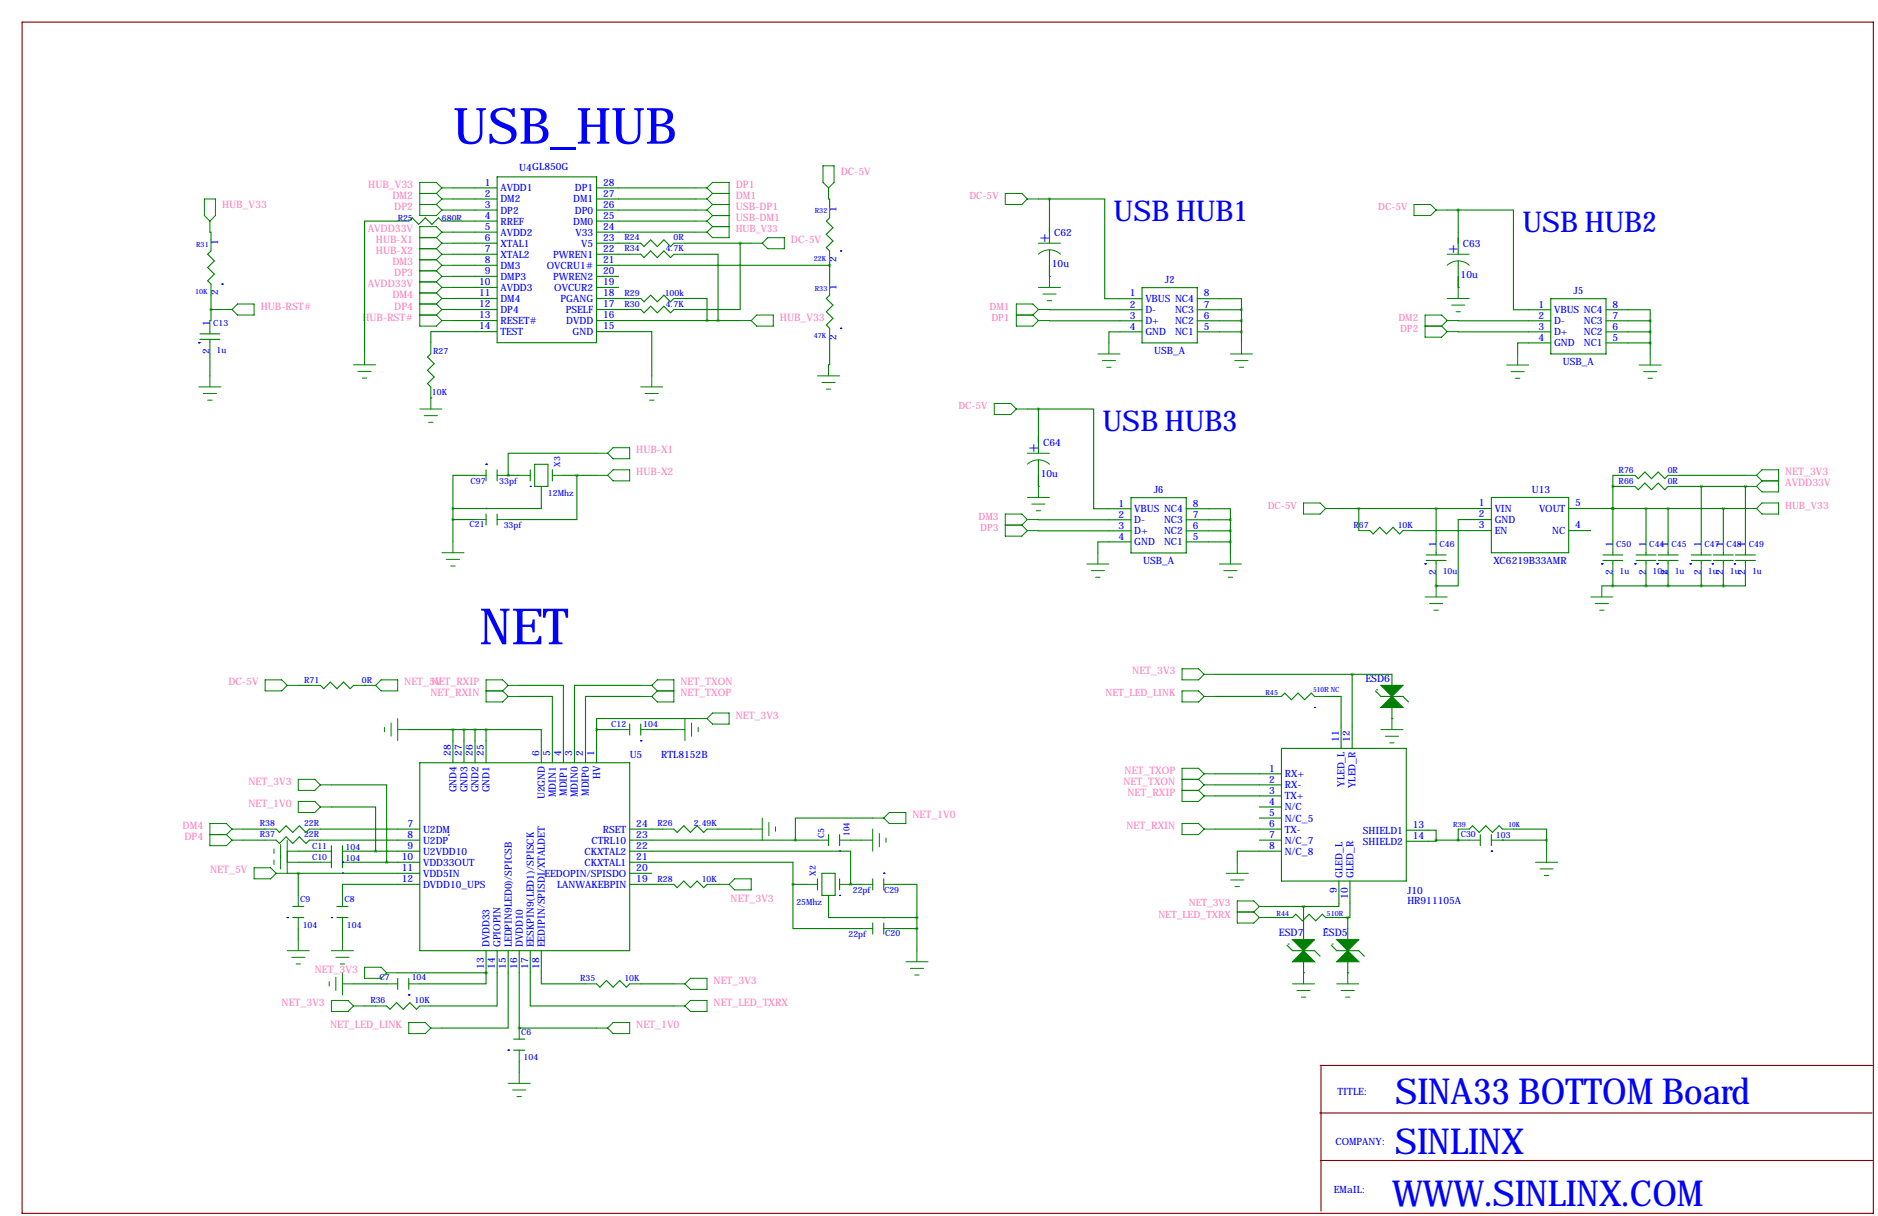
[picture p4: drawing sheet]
<svg xmlns="http://www.w3.org/2000/svg" width="432mm" height="279mm" viewBox="0 0 432 279" stroke-linecap="round" stroke-linejoin="round" font-family="sans-serif">
<path d="M5.1 5.1h425.6v273.7h-425.6zM303.4 255.7h127M303.5 244.8h127M303.7 245.1v33.2M303.6 266.6h127" fill="none" stroke="#800000" stroke-width=".25"/>
<g fill="none" stroke="#008000" stroke-width=".25">
<path d="M48.3 53.3h.2v1.8M48.5 57.7l-.7 .7 1.5 1.5-1.5 1.6 1.5 1.5-1.5 1.5 .7 .8M91.4 50.8h-7.6v30.5M94 50.8l.7-.8 1.6 1.6 1.5-1.6 1.5 1.6 1.5-1.6 .8 .8M104.1 43.2h10.2M104.1 45.7h10.2M104.1 48.3h10.2M104.1 50.8h10.2M104.1 53.3h10.2M104.1 55.9h10.2M104.1 58.4h10.2M114.3 40.6h22.9v38.1h-22.9z"/>
<path d="M137.2 43.2h22.8M137.2 45.7h22.8M137.2 48.3h22.8M137.2 50.8h22.8M137.2 53.3h22.8M137.2 55.9h7.6M137.2 58.4h7.6M147.3 55.9l.8 .7 1.5-1.5 1.5 1.5 1.6-1.5 1.5 1.5 .7-.7M147.3 58.4l.8 .8 1.5-1.5 1.5 1.5 1.6-1.5 1.5 1.5 .7-.8M157.5 58.4h7.6v15.3M157.5 55.9h15.2M170.2 55.9v15.2h-12.7"/>
<path d="M190.5 45.7h.3v1.8M190.8 50l-.8 .8 1.5 1.5-1.5 1.5 1.5 1.6-1.5 1.5 .8 .8M238.8 45.7h2.5M241.3 45.7h12.7v22.9h8.6M241.3 45.7v10.2M241.3 57.4v6.1M332.7 48.3h2.6M335.3 48.3h12.7v22.9h8.6M335.3 48.3v10.1M335.3 59.9v6.1M46 78h4.5M46 76.7h4.5"/>
<path d="M48.3 76.2v.5M48.3 78v.7M48.5 71.1v2.6h-.2M48.5 71.1h2.3M48.5 67.8v3.3M104.1 61h10.2M104.1 63.5h10.2M104.1 66h10.2M104.1 68.6h10.2M104.1 71.1h10.2M104.1 73.7h10.2M114.3 76.2h-15.2v2.5"/>
<path d="M137.2 76.2h12.7v10.2M137.2 61h53.6M137.2 63.5h5M137.2 66h5M137.2 68.6h7.6M137.2 71.1h7.6M137.2 73.7h33M147.3 68.6l.8 .7 1.5-1.5 1.5 1.5 1.6-1.5 1.5 1.5 .7-.7M147.3 71.1l.8 .8 1.5-1.5 1.5 1.5 1.6-1.5 1.5 1.5 .7-.8M157.5 68.6h5.1v5.1M190.8 78v5.8h-.3M190.8 67.8l-.8 .8 1.5 1.5-1.5 1.5 1.5 1.6-1.5 1.5 .8 .7"/>
<path d="M190.8 60.2v5.1M241.3 71.1l21.3 .1M241.3 73.7h21.3M241.3 63.5h.1M262.6 76.3h-7.6v2.5M262.6 66.1h12.7v12.7h-12.7zM275.3 68.6h10.1v2.6M275.3 71.2h10.1M275.3 73.7h10.1M275.3 76.3h10.1M285.4 71.2v7.6M335.3 73.7h21.3"/>
<path d="M335.3 76.2l21.3 .1M335.3 66h.1M356.6 78.8h-7.7v2.5M356.6 68.6h12.7v12.7h-12.7zM369.3 71.2h10.1v2.5M369.3 78.8h10.1M369.3 73.7h10.1M369.3 76.3h10.1M379.4 73.7v7.6M48.3 81.3v5.1M99.1 91.4h.1M99.1 81.3l-.8 .7 1.5 1.6-1.5 1.5 1.5 1.5-1.5 1.5 .8 .8"/>
<path d="M236.2 94h2.6M238.8 94h12.7v22.9h8.5M238.8 94v10.1M104.1 116.8v7.7M104.1 119.4h5.1M109.2 109.2h-5.1v7.6M111.8 107.9v2.6M111.8 118.1v2.6M114.3 107.9v2.6M114.3 118.1v2.6M116.8 109.2h.1M116.8 109.2h2.6"/>
<path d="M121.9 107.9v2.6M122.9 106.7h3.1v5.1h-3.1zM124.5 111.8v5h-20.4M127 107.9v2.6M129.5 109.2h7.7M132.6 109.2v10.2h-15.8M137.2 104.1h-20.4v5.1M238.8 119.4h21.2M238.8 111.8h.1M238.8 105.7v6.1M260 114.4h12.7v12.7h-12.7zM272.7 116.9h10.2v2.5"/>
<path d="M272.7 119.4h10.2M282.9 119.4v7.7M307.3 116.8h35.6M312.4 116.8v5.1M330.2 116.8v7.7M342.9 119.4h-7.6v15.2h-5.1M342.9 114.3h17.8v12.7h-17.8zM360.7 116.8h40.6M370.8 116.8h.1M370.8 111.8h2.6M370.8 111.8v12.7M373.4 109.2h-2.6v2.6"/>
<path d="M375.9 111.8l.8 .7 1.5-1.5 1.5 1.5 1.6-1.5 1.5 1.5 .7-.7M375.9 109.2l.8 .8 1.5-1.5 1.5 1.5 1.6-1.5 1.5 1.5 .7-.8M378.5 116.8v7.7M383.5 116.8v7.7M386.1 111.8h15.2M386.1 109.2h15.2M391.2 111.8v12.7M396.2 116.8v7.7M401.3 111.8h.1M401.3 111.8v12.7M238.8 121.9l21.2 .1M260 124.5h-7.6v2.6"/>
<path d="M272.7 122h10.2M272.7 124.5h10.2M315 121.9l.7 .8 1.5-1.5 1.6 1.5 1.5-1.5 1.5 1.5 .8-.8M325.1 121.9h17.8M327.9 128.8h4.6M327.9 127.5h4.6M330.2 134.6h.1M330.2 127v.5M330.2 128.8v.7M330.2 132.1v2.5M360.7 121.9h5.1M368.3 134.6h27.9"/>
<path d="M368.6 128.8h4.5M368.6 127.5h4.5M370.8 127v.5M370.8 128.8v.7M370.8 132.1v2.5M376.2 128.8h4.5M376.2 127.5h4.5M378.5 127v.5M378.5 128.8v.7M378.5 132.1v2.5M381.3 128.8h4.5M381.3 127.5h4.5"/>
<path d="M383.5 127v.5M383.5 128.8v.7M383.5 132.1v2.5M388.9 128.8h4.5M388.9 127.5h4.5M391.2 127v.5M391.2 128.8v.7M391.2 132.1v2.5M394 128.8h4.5M394 127.5h4.5M396.2 127v.5M396.2 128.8v.7"/>
<path d="M396.2 132.1v2.5M399 128.8h4.6M399 127.5h4.6M401.3 132.1v2.5h-5.1M401.3 127v.5M401.3 128.8v.7M68.6 157.5h2.5M73.7 157.5l.7 .7 1.5-1.5 1.6 1.5 1.5-1.5 1.5 1.5 .8-.7M83.8 157.5h.1M119.4 157.5h10.1v17.8M147.3 157.5h-15.2v17.8M279.4 154.9h40.6v2.6"/>
<path d="M310.9 154.9v17.1M316.2 158.8l1.3 1.2h5.1l1.2 1.3M316.5 158.5h.1M94 167.6h17.8M96.5 175.3h48.3v43.1h-48.3zM104.1 167.6v7.7M106.7 167.6v7.7M109.2 167.6v7.7M111.8 167.6h12.7v7.7M111.8 167.6v7.7M119.4 160h7.6v15.3M137.2 167.6v7.7"/>
<path d="M137.2 167.6h5M144.8 166.4v2.5M147.3 160h-12.7v15.3M147.3 166.4v2.5M149.9 167.6h5M160 165.1h-22.8v2.5M279.4 177.8h15.2M279.4 160h12.7M294.6 172h28.7v30.4h-28.7zM294.6 160l.8-.7 1.5 1.5 1.5-1.5 1.6 1.5 1.5-1.5 .8 .7M304.8 160h3.6v12M320 165.1h.1"/>
<path d="M320 162.6v2.5M55.9 190.5h5.1M55.9 193h5.1M63.5 193l.8 .8 1.5-1.5 1.5 1.5 1.5-1.5 1.6 1.5 .7-.8M63.5 190.5l.8 .8 1.5-1.6 1.5 1.6 1.5-1.6 1.6 1.6 .7-.8M68.6 195.6h5.1M68.6 198.1h5.1M73.7 190.5h22.8M73.7 193h22.8M76.2 180.3h12.7v17.8M76.2 185.4h10.2v10.2M76.2 194.3v5.1"/>
<path d="M78.7 194.3v5.1M81.3 195.6h15.2M81.3 198.1h15.2M144.8 195.6h50.8v7.6M144.8 198.1h37.5v5.1M144.8 190.5h7.6M144.8 193h43.2M154.9 190.5l.8 .8 1.5-1.6 1.5 1.6 1.6-1.6 1.5 1.6 .8-.8M165.1 190.5h7.6M190.5 191.8v2.5M193 191.8v2.5M195.6 193h2.5"/>
<path d="M200.7 188h-17.8v5M279.4 190.5h15.2M279.4 180.3h15.2M279.4 182.9h15.2M289.6 193h5M289.6 185.4h5M289.6 188h5M294.6 195.6h-10.1v2.5M323.3 190.8h6.9v2.2M330.2 193v.3h-6.9M330.2 193h7.6M335.3 190.5v2.5"/>
<path d="M337.8 190.5l.8-.8 1.5 1.6 1.5-1.6 1.6 1.6 1.5-1.6 .7 .8M340.4 191.8v2.5M342.9 191.8v2.5M345.4 193h10.2M348 190.5h7.6v2.5M355.6 193v2.6M66 200.7h30.5M67.3 210.8h2.5M67.3 208.3h2.5M68.6 200.7v5M68.6 213.4v2.5M77.5 210.8h2.5"/>
<path d="M77.5 208.3h2.5M78.7 213.4v2.5M96.5 203.2h-17.8v2.5M111.8 218.4v5.1M114.3 218.4v12.7h-15.2M116.8 218.4v17.8h-15.2M119.4 218.4v17.8M121.9 218.4v12.7h33M124.5 218.4v7.7h10.1M144.8 200.7h5.1M144.8 203.2h7.6M154.9 203.2l.8 .8 1.5-1.6 1.5 1.6 1.6-1.6 1.5 1.6 .8-.8"/>
<path d="M165.1 203.2h.1M182.3 203.2v10.2h15.8M182.3 203.2h3.1M188 201.9v2.6M189 200.7h3v5h-3zM190.5 205.7v5.1h20.3M193 201.9v2.6M195.6 203.2h.1M195.6 203.2h2.5M200.7 201.9v2.6M200.7 212.1v2.5M203.2 201.9v2.6"/>
<path d="M203.2 212.1v2.5M205.7 203.2h5.1v7.6M205.7 213.4h5.1M210.8 210.8v7.6M292.1 210.8h2.5M292.1 208.3h7.6M295.9 217.2l1.3 1.2h5.1l1.2 1.3M296.2 216.9h.1M297.2 210.8l.7-.7 1.6 1.5 1.5-1.5 1.5 1.5 1.5-1.5 .8 .7M299.7 208.3v7.6M306.1 217.2l1.2 1.2h5.1l1.3 1.3M306.3 216.9h.1"/>
<path d="M307.3 210.8h2.6M307.8 202.4v5.9h-8.1M309.9 210.8v5.1M310.4 202.4v8.4h-.5M81.3 226.1h7.6M83.8 231.1h2.6M88.9 231.1l.8 .8 1.5-1.5 1.5 1.5 1.5-1.5 1.6 1.5 .7-.8M91.4 224.8v2.5M91.4 223.5h20.4M94 224.8v2.5M111.8 223.5h.1M111.8 223.5v2.6h-15.3"/>
<path d="M118.1 238.8h2.5M119.4 236.2h.1M119.4 236.2h17.8M137.2 226.1l.7 .7 1.5-1.5 1.6 1.5 1.5-1.5 1.5 1.5 .8-.7M147.3 226.1h7.6M299.7 223.5h.1M299.7 221v2.5M309.9 223.5h.1M309.9 221v2.5M118.1 241.3h2.5M119.4 243.8v2.6"/>
</g>
<g fill="none" stroke="#00f" stroke-width=".25">
<path d="M193.3 57.7h.1M45.7 78.7h.1M51.1 65.3h.1M193.3 75.4h.1M111.8 116.8h.1M111.8 106.7h.1M121.9 111.8h.1M327.7 129.5h.1M368.3 129.5h.1M375.9 129.5h.1M381 129.5h.1M388.6 129.5h.1"/>
<path d="M393.7 129.5h.1M398.8 129.5h.1M147.3 170.2h.1M302.3 162.6h.1M78.7 198.1h.1M103.1 191.9h.1M193 195.6h.1M342.9 195.6h.1M345.4 193h.1M66 210.8h.1M76.2 210.8h.1M78.7 200.7h.1"/>
<path d="M193 205.7h.1M203.2 210.8h.1M203.2 200.7h.1M304.8 213.4h.1M94 228.6h.1M116.8 241.3h.1"/>
</g>
<g fill="none" stroke="#008000" stroke-width=".23">
<path d="M189.2 38.1h2.6v3.8l-1.3 1.3-1.3-1.3zM47 45.7h2.5v3.8l-1.2 1.3-1.3-1.3zM48.3 50.8v2.5M48.5 55.1v2.6M91.4 50.8h2.6M96.5 47h3.8M96.5 44.4h3.8M96.5 59.7h3.8M96.5 54.6h3.8M96.5 57.2h3.8M100.3 44.4l1.3 1.3M100.3 47l1.3 1.3"/>
<path d="M100.3 59.7l1.3 1.3M100.3 54.6l1.3 1.3M100.3 57.2l1.3 1.2M101.6 55.9h2.5M101.6 58.4h2.5M101.6 50.8h2.5M101.6 53.3l-1.3-1.2h-3.8v22.8h3.8l1.3-1.2M101.6 45.7h2.5M101.6 48.3h2.5M101.6 43.2l-1.3-1.3h-3.8v7.6h3.8l1.3-1.2M101.6 43.2h2.5M101.6 45.7l-1.3 1.3"/>
<path d="M101.6 43.2l-1.3 1.2M101.6 53.3h2.5M101.6 53.3l-1.3 1.3M101.6 55.9l-1.3 1.3M101.6 58.4l-1.3 1.3M144.8 55.9h2.5M144.8 58.4h2.5M154.9 55.9h2.6M154.9 58.4h2.6M160 50.8h2.6M160 45.7h2.6M160 48.3h2.6"/>
<path d="M160 43.2h2.6M160 53.3h2.6M162.6 43.2l1.2-1.3h3.8v12.7h-3.8l-1.2-1.3M162.6 50.8l1.2 1.3M162.6 48.3l1.2 1.2M162.6 45.7l1.2 1.3M162.6 43.2l1.2 1.2M163.8 47h3.8M163.8 44.4h3.8M163.8 49.5h3.8M163.8 52.1h3.8M163.8 49.5l-1.2 1.3"/>
<path d="M163.8 47l-1.2 1.3M163.8 44.4l-1.2 1.3M163.8 52.1l-1.2 1.2M172.7 55.9h2.6M176.5 54.6h3.8v2.6h-3.8l-1.2-1.3zM190.5 43.2v2.5M190.8 47.5v2.5M190.8 57.7v2.5M231.1 44.4h3.8l1.3 1.3-1.3 1.3h-3.8zM236.2 45.7h2.6M238.8 55.9h5M238.8 58.4a3.7 3.7 0 0 1 5 0"/>
<path d="M325.1 47h3.8l1.3 1.3-1.3 1.2h-3.8zM330.2 48.3h2.5M332.7 58.4h5.1M48.3 73.7v2.5M48.3 78.7v2.6M48.5 65.3v2.5M50.8 71.1h2.5M53.3 71.1l1.3-1.3h3.8v2.6h-3.8zM96.5 72.4h3.8M96.5 69.8h3.8M96.5 62.2h3.8M96.5 64.8h3.8"/>
<path d="M96.5 67.3h3.8M99.1 78.7v2.6M100.3 62.2l1.3 1.3M100.3 67.3l1.3 1.3M100.3 69.8l1.3 1.3M100.3 64.8l1.3 1.2M100.3 72.4l1.3 1.3M101.6 68.6h2.5M101.6 71.1h2.5M101.6 73.7h2.5M101.6 66h2.5M101.6 61h2.5"/>
<path d="M101.6 61l-1.3 1.2M101.6 63.5h2.5M101.6 63.5l-1.3 1.3M101.6 68.6l-1.3 1.2M101.6 71.1l-1.3 1.3M101.6 66l-1.3 1.3M144.8 68.6h2.5M144.8 71.1h2.5M154.9 68.6h2.6M154.9 71.1h2.6M170.2 73.7h2.5M172.7 73.7l1.3-1.3h3.8v2.5h-3.8z"/>
<path d="M190.8 65.3v2.5M190.8 75.4v2.6M233.7 72.4h3.8M237.5 72.4l1.3 1.3M238.8 71.1h2.5M238.8 71.1l-1.3 1.3M238.8 73.7h2.5M238.8 71.1l-1.3-1.3h-3.8v5.1h3.8l1.3-1.2M238.8 66h5M239.8 67.6h3M240.8 69.1h1M241.3 63.5v2.5"/>
<path d="M255 78.8v2.5M285.4 78.8v2.5M327.7 74.9h3.8M331.5 74.9l1.2 1.3M332.7 68.6h5.1M332.7 73.7h2.6M332.7 73.7l-1.2-1.3h-3.8v5.1h3.8l1.2-1.3M332.7 76.2h2.6M332.7 73.7l-1.2 1.2M332.8 60.9a3.7 3.7 0 0 1 5 .1M333.8 70.1h3M334.8 71.6h1"/>
<path d="M335.3 66v2.6M45.7 88.9h5.1M46.7 90.4h3.1M47.8 91.9h1M48.3 86.4v2.5M81.3 83.8h5.1M82.3 85.3h3M83.3 86.9h1M83.8 81.3v2.5M96.5 94h5.1M97.5 95.5h3.1M98.6 97h1"/>
<path d="M99.1 88.9v5.1M147.3 88.9h5.1M148.3 90.4h3.1M149.4 91.9h1M149.9 86.4v2.5M188 86.4h5M189 87.9h3M190 89.4h1M190.5 83.8v2.6M228.6 92.7h3.8l1.3 1.3-1.3 1.2h-3.8zM233.7 94h2.5M252.4 81.3h5.1"/>
<path d="M253.4 82.9h3.1M254.5 84.4h1M282.9 81.3h5.1M283.9 82.9h3.1M284.9 84.4h1.1M346.4 83.9h5.1M347.4 85.4h3.1M348.4 86.9h1.1M348.9 81.3v2.6M376.9 83.9h5.1M377.9 85.4h3M378.9 86.9h1"/>
<path d="M379.4 81.3v2.6M109.2 119.4h2.6M109.2 109.2h2.6M114.3 119.4h2.5M114.3 109.2h2.5M119.4 109.2h2.5M127 109.2h2.5M137.2 104.1h2.5M137.2 109.2h2.5M139.7 104.1l1.3-1.2h3.8v2.5h-3.8zM139.7 109.2l1.3-1.3h3.8v2.6h-3.8zM236.2 104.1h5.1"/>
<path d="M236.2 119.4h2.6M236.2 119.4l-1.3-1.3h-3.8v5.1h3.8l1.3-1.3M236.2 119.4l-1.3 1.3M236.2 114.3h5.1M236.2 106.7a3.7 3.7 0 0 1 5.1 0M237.2 115.8h3.1M238.3 117.3h1M238.8 111.8v2.5M299.7 115.6h3.8l1.3 1.2-1.3 1.3h-3.8zM304.8 116.8h2.5M373.4 109.2h2.5M373.4 111.8h2.5"/>
<path d="M383.5 109.2h2.6M383.5 111.8h2.6M401.3 109.2h2.6M401.3 111.8h2.6M401.3 116.8h2.6M403.9 109.2l1.2-1.3h3.8v5.1h-3.8l-1.2-1.2M403.9 109.2l1.2 1.3M405.1 115.6h3.8v2.5h-3.8l-1.2-1.3zM405.1 110.5h3.8M405.1 110.5l-1.2 1.3M101.6 127h5.1M102.6 128.5h3.1"/>
<path d="M103.6 130h1M104.1 124.5v2.5M231.1 120.7h3.8M234.9 120.7l1.3 1.2M236.2 121.9h2.6M249.9 129.6h5.1M250.9 131.1h3M251.9 132.6h1M252.4 127.1v2.5M280.4 129.6h5M281.4 131.1h3M282.4 132.6h1"/>
<path d="M282.9 127.1v2.5M312.4 121.9h2.6M322.6 121.9h2.5M327.7 137.2h5M328.7 138.7h3M330.2 124.5v2.5M330.2 129.5v2.6M330.2 134.6v2.6M365.8 137.2h5M366.8 138.7h3M368.3 134.6v2.6M370.8 124.5v2.5"/>
<path d="M370.8 129.5v2.6M378.5 124.5v2.5M378.5 129.5v2.6M383.5 124.5v2.5M383.5 129.5v2.6M391.2 124.5v2.5M391.2 129.5v2.6M396.2 124.5v2.5M396.2 129.5v2.6M401.3 124.5v2.5M401.3 129.5v2.6M61 156.2h3.8l1.2 1.3-1.2 1.3h-3.8z"/>
<path d="M66 157.5h2.6M71.1 157.5h2.6M81.3 157.5h5.1M87.6 156.2h3.8v2.6h-3.8l-1.2-1.3zM111.8 158.8h3.8M115.6 158.8l1.2 1.2M116.8 157.5h2.6M116.8 157.5l-1.2-1.3h-3.8v5.1h3.8l1.2-1.3M116.8 157.5l-1.2 1.3M147.3 157.5h2.6M149.9 157.5l1.2-1.3h3.8v5.1h-3.8l-1.2-1.3M149.9 157.5l1.2 1.3"/>
<path d="M151.1 158.8h3.8M151.1 158.8l-1.2 1.2M271.8 158.8h3.8l1.3 1.2-1.3 1.3h-3.8zM271.8 153.7h3.8l1.3 1.2-1.3 1.3h-3.8zM276.9 154.9h2.5M329.7 140.2h1M367.8 140.2h1M68.6 179.1h3.8l1.3 1.2-1.3 1.3h-3.8zM88.4 167.1v1M89.9 166.1v3.1M91.4 167.6h2.6M91.4 165.1v5.1"/>
<path d="M116.8 160h2.6M142.2 167.6h2.6M147.3 167.6h2.6M147.3 160h2.6M154.9 167.6h2.6M157.5 165.1v5.1M159 166.1v3.1M160 165.1h2.6M160.5 167.1v1M163.8 163.8h3.8v2.6h-3.8l-1.2-1.3zM271.8 179.1h3.8M275.6 179.1l1.3 1.2"/>
<path d="M276.9 160h2.5M276.9 177.8l-1.3-1.3h-3.8v7.6h3.8l1.3-1.2M276.9 177.8h2.5M276.9 177.8l-1.3 1.3M292.1 160h2.5M302.3 160h2.5M317.5 167.6h5.1M318.5 169.2h3.1M319.5 170.7h1M320 165.1v2.5M48.3 191.8h3.8M52.1 191.8l1.2 1.2"/>
<path d="M53.3 190.5h2.6M53.3 193h2.6M53.3 190.5l-1.2-1.3h-3.8v5.1h3.8l1.2-1.3M53.3 190.5l-1.2 1.3M58.4 199.4h3.8l1.3 1.3-1.3 1.2h-3.8zM61 190.5h2.5M61 193h2.5M63 195.1v1M63 197.6v1M64.5 194.1v5.5M66 198.1h2.6M66 195.6h2.6"/>
<path d="M66 193v7.7h-2.5M68.6 184.1h3.8l1.3 1.3-1.3 1.3h-3.8zM71.1 190.5h2.6M71.1 193h2.6M73.7 198.1h2.5M73.7 195.6h2.5M73.7 180.3h2.5M73.7 185.4h2.5M78.7 198.1h2.6M78.7 195.6h2.6M152.4 190.5h2.5M162.6 190.5h2.5"/>
<path d="M172.7 190.5h2.6M175.3 188v5M176.8 189v3M178.3 190v1M188 193h2.5M193 193h2.6M198.1 193h2.6M200.7 190.5v5.1M200.7 188h2.5M202.2 191.5v3.1M203.2 188l1.3-1.3h3.8v2.5h-3.8zM203.7 192.5v1"/>
<path d="M271.8 189.2h3.8l1.3 1.3-1.3 1.3h-3.8zM271.8 181.6h3.8M275.6 181.6l1.3 1.3M276.9 190.5h2.5M276.9 180.3h2.5M276.9 180.3l-1.3 1.3M276.9 182.9h2.5M284.5 198.1v2.6M335.3 190.5h2.5M337.8 193h2.6M342.9 193h2.5M345.4 190.5h2.6"/>
<path d="M353.1 198.1h5M354.1 199.6h3M355.6 195.6v2.5M66 218.4h5.1M67.1 220h3M68.6 205.7v2.6M68.6 210.8v2.6M68.6 215.9v2.5M76.2 218.4h5.1M77.2 220h3.1M78.7 205.7v2.6M78.7 210.8v2.6"/>
<path d="M78.7 215.9v2.5M152.4 203.2h2.5M162.6 203.2h5M168.9 201.9h3.8v2.6h-3.8l-1.3-1.3zM185.4 203.2h2.6M193 203.2h2.6M198.1 203.2h2.6M198.1 213.4h2.6M203.2 203.2h2.5M203.2 213.4h2.5M210.8 218.4v2.6M281.9 200.7h5.1"/>
<path d="M283 202.2h3M284 203.7h1M284.5 209.5h3.8M288.3 209.5l1.3 1.3M289.6 210.8h2.5M289.6 208.3l-1.3-1.3h-3.8v5.1h3.8l1.3-1.3M289.6 208.3h2.5M289.6 208.3l-1.3 1.2M294.6 210.8h2.6M304.8 210.8h2.5M355.1 201.2h1M68.1 221.5h1"/>
<path d="M75.7 225.6v1M76.2 229.9h3.8l1.3 1.2-1.3 1.3h-3.8zM77.2 224.5v3.1M78.2 221.5h1M78.7 226.1h2.6M78.7 223.5v5.1M81.3 231.1h2.5M83.8 222.2h3.8l1.3 1.3-1.3 1.3h-3.8zM86.4 231.1h2.5M88.9 226.1h2.5M88.9 223.5h2.5M94 226.1h2.5"/>
<path d="M94 234.9h3.8l1.3 1.3-1.3 1.3h-3.8zM96.5 231.1h2.6M99.1 236.2h2.5M119.4 236.2v2.6M134.6 226.1h2.6M137.2 236.2h2.5M139.7 236.2l1.3-1.3h3.8v2.6h-3.8zM144.8 226.1h2.5M154.9 226.1h2.6M154.9 231.1h2.6M157.5 231.1l1.2-1.2h3.9v2.5h-3.9zM158.7 224.8h3.9v2.5h-3.9l-1.2-1.2z"/>
<path d="M208.3 221h5.1M209.3 222.5h3M210.3 224h1M297.2 226.1h5.1M298.2 227.6h3M299.2 229.1h1M299.7 223.5v2.6M307.3 226.1h5.1M308.4 227.6h3M309.4 229.1h1M309.9 223.5v2.6M116.8 248.9h5.1"/>
<path d="M117.9 250.4h3M118.9 252h1M119.4 241.3v2.5M119.4 246.4v2.5"/>
</g>
<g fill="#008000" stroke="#008000" stroke-width=".25">
<path d="M307.3 221l2.6-2.6 2.5 2.6z"/>
<path d="M307.3 215.9h5.1l-2.5 2.5z"/>
<path d="M317.5 162.6l2.5-2.6 2.6 2.6z"/>
<path d="M317.5 157.5h5.1l-2.6 2.5z"/>
<path d="M299.7 218.4l2.6 2.6h-5.1z"/>
<path d="M297.2 215.9h5.1l-2.6 2.5z"/>
</g>
<path d="M104.1 167.6a.05 .05 0 0 0 .1 0 .05 .05 0 0 0-.1 0zM111.7 167.6a.05 .05 0 0 0 .1 0 .05 .05 0 0 0-.1 0zM137.1 167.6a.05 .05 0 0 0 .1 0 .05 .05 0 0 0-.1 0zM111.7 223.5a.05 .05 0 0 0 .1 0 .05 .05 0 0 0-.1 0zM285.4 71.2a.05 .05 0 0 0 .1 0 .05 .05 0 0 0-.1 0zM285.4 73.7a.05 .05 0 0 0 .1 0 .05 .05 0 0 0-.1 0zM285.4 76.3a.05 .05 0 0 0 .1 0 .05 .05 0 0 0-.1 0zM238.7 94a.05 .05 0 0 0 .1 0 .05 .05 0 0 0-.1 0zM162.5 73.7a.05 .05 0 0 0 .1 0 .05 .05 0 0 0-.1 0zM104.1 119.4a.05 .05 0 0 0 .1 0 .05 .05 0 0 0-.1 0zM104.1 116.8a.05 .05 0 0 0 .1 0 .05 .05 0 0 0-.1 0zM116.8 109.2a.05 .05 0 0 0 .1 0 .05 .05 0 0 0-.1 0zM132.6 109.2a.05 .05 0 0 0 .1 0 .05 .05 0 0 0-.1 0zM190.7 61a.05 .05 0 0 0 .1 0 .05 .05 0 0 0-.1 0zM378.4 116.8a.05 .05 0 0 0 .1 0 .05 .05 0 0 0-.1 0zM383.5 116.8a.05 .05 0 0 0 .1 0 .05 .05 0 0 0-.1 0zM378.4 134.6a.05 .05 0 0 0 .1 0 .05 .05 0 0 0-.1 0zM370.8 116.8a.05 .05 0 0 0 .1 0 .05 .05 0 0 0-.1 0zM391.1 111.8a.05 .05 0 0 0 .1 0 .05 .05 0 0 0-.1 0zM383.5 134.6a.05 .05 0 0 0 .1 0 .05 .05 0 0 0-.1 0zM391.1 134.6a.05 .05 0 0 0 .1 0 .05 .05 0 0 0-.1 0zM396.2 116.8a.05 .05 0 0 0 .1 0 .05 .05 0 0 0-.1 0zM396.2 134.6a.05 .05 0 0 0 .1 0 .05 .05 0 0 0-.1 0zM370.8 116.8a.05 .05 0 0 0 .1 0 .05 .05 0 0 0-.1 0zM370.8 134.6a.05 .05 0 0 0 .1 0 .05 .05 0 0 0-.1 0zM86.3 195.6a.05 .05 0 0 0 .1 0 .05 .05 0 0 0-.1 0zM370.8 111.8a.05 .05 0 0 0 .1 0 .05 .05 0 0 0-.1 0z" fill="#008000" stroke="#008000" stroke-width=".63"/>
<g font-size="11.5" fill="#00f">
<text x="104.1" y="33">USB_HUB</text>
<text x="110.3" y="148">NET</text>
</g>
<g font-size="8.2" fill="#00f">
<text x="320.8" y="253.7">SINA33 BOTTOM Board</text>
<text x="320.7" y="265.1">SINLINX</text>
<text x="320.1" y="277.1">WWW.SINLINX.COM</text>
</g>
<g font-size="6.6" fill="#00f">
<text x="256.1" y="50.8">USB HUB1</text>
<text x="350" y="53.3">USB HUB2</text>
<text x="253.5" y="99.1">USB HUB3</text>
</g>
<g font-size="3.6" fill="#00f">
<text x="239" y="55.6">+</text>
<text x="333" y="58.2">+</text>
<text x="236.5" y="103.9">+</text>
</g>
<g font-size="2.4" fill="#ff80c0">
<text x="193.3" y="40.1">DC-5V</text>
<text x="51.1" y="47.8">HUB_V33</text>
<text x="84.7" y="43.2">HUB_V33</text>
<text x="90.2" y="45.7">DM2</text>
<text x="169.2" y="45.7">DM1</text>
<text x="169.2" y="43.2">DP1</text>
<text x="84.5" y="53.3">AVDD33V</text>
<text x="90.6" y="48.3">DP2</text>
<text x="169.2" y="50.8">USB-DM1</text>
<text x="169.2" y="48.3">USB-DP1</text>
<text x="86.4" y="55.9">HUB-X1</text>
<text x="86.4" y="58.4">HUB-X2</text>
<text x="181.9" y="55.9">DC-5V</text>
<text x="90.2" y="61">DM3</text>
<text x="90.6" y="63.5">DP3</text>
<text x="59.9" y="71.1">HUB-RST#</text>
<text x="84.5" y="66">AVDD33V</text>
<text x="90.2" y="68.6">DM4</text>
<text x="90.6" y="71.1">DP4</text>
<text x="83.3" y="73.7">HUB-RST#</text>
<text x="179.3" y="73.7">HUB_V33</text>
<text x="146.3" y="104.1">HUB-X1</text>
<text x="146.3" y="109.2">HUB-X2</text>
<text x="410.5" y="111.8">AVDD33V</text>
<text x="410.5" y="109.2">NET_3V3</text>
<text x="260.3" y="154.9">NET_3V3</text>
<text x="52.5" y="157.5">DC-5V</text>
<text x="93" y="157.5">NET_5V</text>
<text x="99" y="160">NET_RXIN</text>
<text x="99.2" y="157.5">NET_RXIP</text>
<text x="156.5" y="157.5">NET_TXON</text>
<text x="156.5" y="160">NET_TXOP</text>
<text x="169.2" y="165.1">NET_3V3</text>
<text x="258.6" y="177.8">NET_TXOP</text>
<text x="57.1" y="185.4">NET_1V0</text>
<text x="57.1" y="180.3">NET_3V3</text>
<text x="258.3" y="180.3">NET_TXON</text>
<text x="259.3" y="182.9">NET_RXIP</text>
<text x="42" y="190.5">DM4</text>
<text x="209.8" y="188">NET_1V0</text>
<text x="259" y="190.5">NET_RXIN</text>
<text x="42.4" y="193">DP4</text>
<text x="48.3" y="200.7">NET_5V</text>
<text x="168" y="207.3">NET_3V3</text>
<text x="72.4" y="223.5">NET_3V3</text>
<text x="164.1" y="226.1">NET_3V3</text>
<text x="64.8" y="231.1">NET_3V3</text>
<text x="164.1" y="231.1">NET_LED_TXRX</text>
<text x="75.9" y="236.2">NET_LED_LINK</text>
<text x="146.3" y="236.2">NET_1V0</text>
</g>
<g font-size="2.4" fill="#00f">
<text x="313.9" y="156.6">ESD6</text>
<text x="294" y="215.2">ESD7</text>
<text x="304.2" y="215.2">ESD5</text>
</g>
<g font-size="2.3" fill="#00f">
<text x="119.4" y="39.3">U4GL850G</text>
<text x="111.5" y="42.7">1</text>
<text x="111.5" y="45.2">2</text>
<text x="111.5" y="47.8">3</text>
<text x="115.1" y="44">AVDD1</text>
<text x="115.1" y="46.5">DM2</text>
<text x="131.8" y="46.5">DM1</text>
<text x="132.2" y="44">DP1</text>
<text x="138.7" y="42.7">28</text>
<text x="138.7" y="45.2">27</text>
<text x="138.7" y="47.8">26</text>
<text x="111.5" y="50.3">4</text>
<text x="111.5" y="52.8">5</text>
<text x="115.1" y="49.1">DP2</text>
<text x="115.1" y="51.6">RREF</text>
<text x="131.8" y="51.6">DM0</text>
<text x="132.2" y="49.1">DP0</text>
<text x="138.7" y="50.3">25</text>
<text x="138.7" y="52.8">24</text>
<text x="192.4" y="48.8" transform="rotate(-90 192.4 48.8)">1</text>
<text x="50.1" y="56.4" transform="rotate(-90 50.1 56.4)">1</text>
<text x="111.5" y="55.4">6</text>
<text x="111.5" y="57.9">7</text>
<text x="115.1" y="54.1">AVDD2</text>
<text x="115.1" y="56.7">XTAL1</text>
<text x="115.1" y="59.2">XTAL2</text>
<text x="127.2" y="59.2">PWREN1</text>
<text x="132.3" y="54.1">V33</text>
<text x="133.6" y="56.7">V5</text>
<text x="138.7" y="55.4">23</text>
<text x="138.7" y="57.9">22</text>
<text x="242.4" y="54.3">C62</text>
<text x="336.3" y="56.8">C63</text>
<text x="110.1" y="65.5">10</text>
<text x="111.5" y="60.5">8</text>
<text x="111.5" y="63">9</text>
<text x="115.1" y="61.8">DM3</text>
<text x="115.1" y="64.3">DMP3</text>
<text x="125.7" y="61.8">OVCRU1#</text>
<text x="127.2" y="64.3">PWREN2</text>
<text x="138.7" y="60.5">21</text>
<text x="138.7" y="63">20</text>
<text x="138.7" y="65.5">19</text>
<text x="192.4" y="60.2" transform="rotate(-90 192.4 60.2)">2</text>
<text x="241.9" y="61.3">10u</text>
<text x="267.8" y="65.1">J2</text>
<text x="335.8" y="63.8">10u</text>
<text x="50.1" y="67.9" transform="rotate(-90 50.1 67.9)">2</text>
<text x="110.1" y="68.1">11</text>
<text x="110.1" y="70.6">12</text>
<text x="115.1" y="66.8">AVDD3</text>
<text x="115.1" y="69.4">DM4</text>
<text x="115.1" y="71.9">DP4</text>
<text x="127.4" y="66.8">OVCUR2</text>
<text x="128.9" y="69.4">PGANG</text>
<text x="130.1" y="71.9">PSELF</text>
<text x="138.7" y="68.1">18</text>
<text x="138.7" y="70.6">17</text>
<text x="192.4" y="66.5" transform="rotate(-90 192.4 66.5)">1</text>
<text x="259.7" y="68.1">1</text>
<text x="259.7" y="70.7">2</text>
<text x="263.3" y="69.4">VBUS NC4</text>
<text x="263.3" y="72">D-</text>
<text x="270.2" y="72">NC3</text>
<text x="276.8" y="68.1">8</text>
<text x="276.8" y="70.7">7</text>
<text x="353.7" y="70.7">1</text>
<text x="357.3" y="72">VBUS NC4</text>
<text x="361.8" y="67.6">J5</text>
<text x="370.8" y="70.7">8</text>
<text x="48.3" y="74.9" transform="rotate(-90 48.3 74.9)">1</text>
<text x="110.1" y="73.2">13</text>
<text x="110.1" y="75.7">14</text>
<text x="115.1" y="74.5">RESET#</text>
<text x="115.1" y="77">TEST</text>
<text x="130.2" y="74.5">DVDD</text>
<text x="131.7" y="77">GND</text>
<text x="138.7" y="73.2">16</text>
<text x="138.7" y="75.7">15</text>
<text x="259.7" y="73.2">3</text>
<text x="259.7" y="75.7">4</text>
<text x="263.3" y="74.5">D+</text>
<text x="263.3" y="77.1">GND</text>
<text x="270.2" y="74.5">NC2</text>
<text x="270.2" y="77.1">NC1</text>
<text x="276.8" y="73.2">6</text>
<text x="276.8" y="75.7">5</text>
<text x="353.7" y="73.2">2</text>
<text x="353.7" y="75.7">3</text>
<text x="357.3" y="74.5">D-</text>
<text x="357.3" y="77.1">D+</text>
<text x="364.2" y="74.5">NC3</text>
<text x="364.2" y="77.1">NC2</text>
<text x="370.8" y="73.2">7</text>
<text x="370.8" y="75.7">6</text>
<text x="48.3" y="81.3" transform="rotate(-90 48.3 81.3)">2</text>
<text x="192.4" y="78" transform="rotate(-90 192.4 78)">2</text>
<text x="265.4" y="81.4">USB_A</text>
<text x="353.7" y="78.3">4</text>
<text x="357.3" y="79.6">GND</text>
<text x="359.4" y="84">USB_A</text>
<text x="364.2" y="79.6">NC1</text>
<text x="370.8" y="78.3">5</text>
<text x="239.8" y="102.6">C64</text>
<text x="239.3" y="109.5">10u</text>
<text x="265.3" y="113.3">J6</text>
<text x="352.2" y="113.3">U13</text>
<text x="257.2" y="116.4">1</text>
<text x="257.2" y="118.9">2</text>
<text x="260.8" y="117.7">VBUS NC4</text>
<text x="274.3" y="116.4">8</text>
<text x="274.3" y="118.9">7</text>
<text x="340.1" y="116.3">1</text>
<text x="340.1" y="118.9">2</text>
<text x="343.7" y="117.6">VIN</text>
<text x="353.9" y="117.6">VOUT</text>
<text x="362.2" y="116.3">5</text>
<text x="257.2" y="121.5">3</text>
<text x="257.2" y="124">4</text>
<text x="260.8" y="120.2">D-</text>
<text x="260.8" y="122.8">D+</text>
<text x="260.8" y="125.3">GND</text>
<text x="267.6" y="120.2">NC3</text>
<text x="267.6" y="122.8">NC2</text>
<text x="267.6" y="125.3">NC1</text>
<text x="274.3" y="121.5">6</text>
<text x="274.3" y="124">5</text>
<text x="330.2" y="125.7" transform="rotate(-90 330.2 125.7)">1</text>
<text x="340.1" y="121.4">3</text>
<text x="343.7" y="120.2">GND</text>
<text x="343.7" y="122.7">EN</text>
<text x="356.9" y="122.7">NC</text>
<text x="362.2" y="121.4">4</text>
<text x="370.8" y="125.7" transform="rotate(-90 370.8 125.7)">1</text>
<text x="378.5" y="125.7" transform="rotate(-90 378.5 125.7)">1</text>
<text x="383.5" y="125.7" transform="rotate(-90 383.5 125.7)">1</text>
<text x="391.2" y="125.7" transform="rotate(-90 391.2 125.7)">1</text>
<text x="396.2" y="125.7" transform="rotate(-90 396.2 125.7)">1</text>
<text x="401.3" y="125.7" transform="rotate(-90 401.3 125.7)">1</text>
<text x="262.8" y="129.7">USB_A</text>
<text x="343.4" y="129.6">XC6219B33AMR</text>
<text x="330.2" y="132.1" transform="rotate(-90 330.2 132.1)">2</text>
<text x="370.8" y="132.1" transform="rotate(-90 370.8 132.1)">2</text>
<text x="378.5" y="132.1" transform="rotate(-90 378.5 132.1)">2</text>
<text x="383.5" y="132.1" transform="rotate(-90 383.5 132.1)">2</text>
<text x="391.2" y="132.1" transform="rotate(-90 391.2 132.1)">2</text>
<text x="396.2" y="132.1" transform="rotate(-90 396.2 132.1)">2</text>
<text x="401.3" y="132.1" transform="rotate(-90 401.3 132.1)">2</text>
<text x="103.6" y="173.7" transform="rotate(-90 103.6 173.7)">28</text>
<text x="106.2" y="173.7" transform="rotate(-90 106.2 173.7)">27</text>
<text x="108.7" y="173.7" transform="rotate(-90 108.7 173.7)">26</text>
<text x="111.3" y="173.7" transform="rotate(-90 111.3 173.7)">25</text>
<text x="124" y="173.7" transform="rotate(-90 124 173.7)">6</text>
<text x="126.5" y="173.7" transform="rotate(-90 126.5 173.7)">5</text>
<text x="129" y="173.7" transform="rotate(-90 129 173.7)">4</text>
<text x="131.6" y="173.7" transform="rotate(-90 131.6 173.7)">3</text>
<text x="134.1" y="173.7" transform="rotate(-90 134.1 173.7)">2</text>
<text x="136.7" y="173.7" transform="rotate(-90 136.7 173.7)">1</text>
<text x="307.8" y="170.4" transform="rotate(-90 307.8 170.4)">11</text>
<text x="310.4" y="170.4" transform="rotate(-90 310.4 170.4)">12</text>
<text x="138" y="179.1" transform="rotate(-90 138 179.1)">HV</text>
<text x="144.8" y="174.2">U5</text>
<text x="152" y="174.1">RTL8152B</text>
<text x="291.8" y="177.3">1</text>
<text x="291.8" y="179.8">2</text>
<text x="295.4" y="178.6">RX+</text>
<text x="104.9" y="182.1" transform="rotate(-90 104.9 182.1)">GND4</text>
<text x="107.5" y="182.1" transform="rotate(-90 107.5 182.1)">GND3</text>
<text x="110" y="182.1" transform="rotate(-90 110 182.1)">GND2</text>
<text x="112.6" y="182.1" transform="rotate(-90 112.6 182.1)">GND1</text>
<text x="125.3" y="183.7" transform="rotate(-90 125.3 183.7)">U2GND</text>
<text x="127.8" y="183.1" transform="rotate(-90 127.8 183.1)">MDIN1</text>
<text x="130.3" y="182.9" transform="rotate(-90 130.3 182.9)">MDIP1</text>
<text x="132.9" y="183.1" transform="rotate(-90 132.9 183.1)">MDIN0</text>
<text x="135.4" y="182.9" transform="rotate(-90 135.4 182.9)">MDIP0</text>
<text x="291.8" y="182.4">3</text>
<text x="291.8" y="184.9">4</text>
<text x="295.4" y="181.1">RX-</text>
<text x="295.4" y="183.7">TX+</text>
<text x="309.2" y="180.8" transform="rotate(-90 309.2 180.8)">YLED_L</text>
<text x="311.7" y="181" transform="rotate(-90 311.7 181)">YLED_R</text>
<text x="93.7" y="190">7</text>
<text x="97.3" y="191.3">U2DM</text>
<text x="138.6" y="191.3">RSET</text>
<text x="146.3" y="190">24</text>
<text x="291.8" y="187.5">5</text>
<text x="291.8" y="190">6</text>
<text x="295.4" y="186.2">N/C</text>
<text x="295.4" y="188.8">N/C_5</text>
<text x="295.4" y="191.3">TX-</text>
<text x="313.4" y="191.6">SHIELD1</text>
<text x="324.9" y="190.2">13</text>
<text x="92.4" y="197.6">10</text>
<text x="93.7" y="192.5">8</text>
<text x="93.7" y="195.1">9</text>
<text x="97.3" y="193.8">U2DP</text>
<text x="97.3" y="196.4">U2VDD10</text>
<text x="134.4" y="196.4">CKXTAL2</text>
<text x="136" y="193.8">CTRL10</text>
<text x="146.3" y="192.5">23</text>
<text x="146.3" y="195.1">22</text>
<text x="146.3" y="197.6">21</text>
<text x="291.8" y="192.5">7</text>
<text x="291.8" y="195.1">8</text>
<text x="295.4" y="193.8">N/C_7</text>
<text x="295.4" y="196.4">N/C_8</text>
<text x="313.4" y="194.1">SHIELD2</text>
<text x="324.9" y="192.8">14</text>
<text x="92.4" y="200.2">11</text>
<text x="92.4" y="202.7">12</text>
<text x="97.3" y="198.9">VDD33OUT</text>
<text x="97.3" y="201.5">VDD5IN</text>
<text x="125.2" y="201.5">EEDOPIN/SPISDO</text>
<text x="134.4" y="198.9">CKXTAL1</text>
<text x="146.3" y="200.2">20</text>
<text x="146.3" y="202.7">19</text>
<text x="308.7" y="201.7" transform="rotate(-90 308.7 201.7)">GLED_L</text>
<text x="311.2" y="201.7" transform="rotate(-90 311.2 201.7)">GLED_R</text>
<text x="97.3" y="204">DVDD10_UPS</text>
<text x="128.1" y="204">LANWAKEBPIN</text>
<text x="307.3" y="205.3" transform="rotate(-90 307.3 205.3)">9</text>
<text x="309.9" y="206.6" transform="rotate(-90 309.9 206.6)">10</text>
<text x="323.6" y="205.5">J10</text>
<text x="323.6" y="207.6">HR911105A</text>
<text x="112.6" y="217.7" transform="rotate(-90 112.6 217.7)">DVDD33</text>
<text x="115.1" y="217.7" transform="rotate(-90 115.1 217.7)">GPIOPIN</text>
<text x="117.6" y="217.7" transform="rotate(-90 117.6 217.7)">LEDPIN9LED0)/SPICSB</text>
<text x="120.2" y="217.7" transform="rotate(-90 120.2 217.7)">DVDD10</text>
<text x="122.7" y="217.7" transform="rotate(-90 122.7 217.7)">EESKPIN9(LED1)/SPISCK</text>
<text x="125.3" y="217.7" transform="rotate(-90 125.3 217.7)">EEDIPIN/SPISDI/XTALDET</text>
<text x="111.3" y="222.6" transform="rotate(-90 111.3 222.6)">13</text>
<text x="113.8" y="222.6" transform="rotate(-90 113.8 222.6)">14</text>
<text x="116.3" y="222.6" transform="rotate(-90 116.3 222.6)">15</text>
<text x="118.9" y="222.6" transform="rotate(-90 118.9 222.6)">16</text>
<text x="121.4" y="222.6" transform="rotate(-90 121.4 222.6)">17</text>
<text x="124" y="222.6" transform="rotate(-90 124 222.6)">18</text>
<text x="307.5" y="251.6">TITLE:</text>
<text x="307" y="263">COMPANY:</text>
<text x="306.7" y="274.1">EMaIL:</text>
</g>
<g font-size="2.3" fill="#ff80c0">
<text x="222.9" y="45.7">DC-5V</text>
<text x="169.2" y="53.3">HUB_V33</text>
<text x="316.9" y="48.3">DC-5V</text>
<text x="227.5" y="71.1">DM1</text>
<text x="227.9" y="73.7">DP1</text>
<text x="321.5" y="73.7">DM2</text>
<text x="321.9" y="76.2">DP2</text>
<text x="220.4" y="94">DC-5V</text>
<text x="225" y="119.4">DM3</text>
<text x="291.5" y="116.8">DC-5V</text>
<text x="410.5" y="116.8">HUB_V33</text>
<text x="225.4" y="121.9">DP3</text>
<text x="254.2" y="160">NET_LED_LINK</text>
<text x="273.3" y="208.3">NET_3V3</text>
<text x="266.4" y="210.8">NET_LED_TXRX</text>
</g>
<g font-size="2" fill="#00f">
<text x="91.4" y="50.8">R25</text>
<text x="101.6" y="50.8">680R</text>
<text x="143.6" y="55.2">R24</text>
<text x="143.6" y="57.8">R34</text>
<text x="153.1" y="57.8">4.7K</text>
<text x="154.9" y="55.2">0R</text>
<text x="143.6" y="67.9">R29</text>
<text x="143.6" y="70.5">R30</text>
<text x="152.8" y="67.9">100k</text>
<text x="153.1" y="70.5">4.7K</text>
<text x="49" y="74.9">C13</text>
<text x="49.8" y="81">1u</text>
<text x="99.6" y="81.3">R27</text>
<text x="99.3" y="90.7">10K</text>
<text x="128.8" y="107.2" transform="rotate(-90 128.8 107.2)">X3</text>
<text x="108.2" y="111.1">C97</text>
<text x="114.8" y="111.1">33pf</text>
<text x="372.2" y="111.1">R66</text>
<text x="372.2" y="108.6">R76</text>
<text x="383.5" y="111.1">0R</text>
<text x="383.5" y="108.6">0R</text>
<text x="126" y="114">12Mhz</text>
<text x="107.9" y="121">C21</text>
<text x="115.8" y="121.3">33pf</text>
<text x="311.2" y="121.3">R67</text>
<text x="321.4" y="121.3">10K</text>
<text x="331" y="125.7">C46</text>
<text x="371.6" y="125.7">C50</text>
<text x="379.2" y="125.7">C44</text>
<text x="384.3" y="125.7">C45</text>
<text x="391.9" y="125.7">C47</text>
<text x="397" y="125.7">C48</text>
<text x="402.1" y="125.7">C49</text>
<text x="331.7" y="131.8">10u</text>
<text x="372.4" y="131.8">1u</text>
<text x="380" y="131.8">10u</text>
<text x="385.1" y="131.8">1u</text>
<text x="392.7" y="131.8">1u</text>
<text x="397.8" y="131.8">1u</text>
<text x="402.8" y="131.8">1u</text>
<text x="69.9" y="156.8">R71</text>
<text x="83.2" y="156.9">0R</text>
<text x="140.5" y="167.1">C12</text>
<text x="147.9" y="167.1">104</text>
<text x="59.8" y="189.8">R38</text>
<text x="69.9" y="189.8">22R</text>
<text x="151.2" y="189.8">R26</text>
<text x="159.5" y="189.8">2.49K</text>
<text x="59.8" y="192.4">R37</text>
<text x="69.9" y="192.4">22R</text>
<text x="71.7" y="197.6">C10</text>
<text x="71.7" y="195.1">C11</text>
<text x="79.5" y="197.8">104</text>
<text x="79.5" y="195.3">104</text>
<text x="189.5" y="192.6" transform="rotate(-90 189.5 192.6)">C5</text>
<text x="195.3" y="192" transform="rotate(-90 195.3 192)">104</text>
<text x="335.8" y="192.4">C30</text>
<text x="343.9" y="192.5">103</text>
<text x="151.2" y="202.5">R28</text>
<text x="161.4" y="202.5">10K</text>
<text x="187.6" y="201.2" transform="rotate(-90 187.6 201.2)">X2</text>
<text x="69" y="207.3">C9</text>
<text x="79.2" y="207.3">C8</text>
<text x="183.1" y="208">25Mhz</text>
<text x="196.1" y="205.1">22pf</text>
<text x="203.3" y="205.1">C29</text>
<text x="69.6" y="213.2">104</text>
<text x="79.8" y="213.2">104</text>
<text x="195.1" y="215.2">22pf</text>
<text x="203.5" y="215">C20</text>
<text x="87.2" y="225.2">C7</text>
<text x="94.7" y="225.2">104</text>
<text x="133.4" y="225.4">R35</text>
<text x="143.6" y="225.4">10K</text>
<text x="85.2" y="230.5">R36</text>
<text x="95.3" y="230.5">10K</text>
<text x="119.8" y="237.8">C6</text>
<text x="120.4" y="243.6">104</text>
</g>
<g font-size="1.6" fill="#00f">
<text x="187.3" y="49">R32</text>
<text x="45.1" y="56.6">R31</text>
<text x="187.1" y="59.9">22K</text>
<text x="44.8" y="67.6">10K</text>
<text x="187.3" y="66.8">R33</text>
<text x="187.1" y="77.7">47K</text>
<text x="291" y="159.6">R45</text>
<text x="302" y="159">510R NC</text>
<text x="334.2" y="190.1">R39</text>
<text x="346.9" y="190">10K</text>
<text x="293.5" y="210.4">R44</text>
<text x="305" y="210.4">510R</text>
</g>
</svg>
